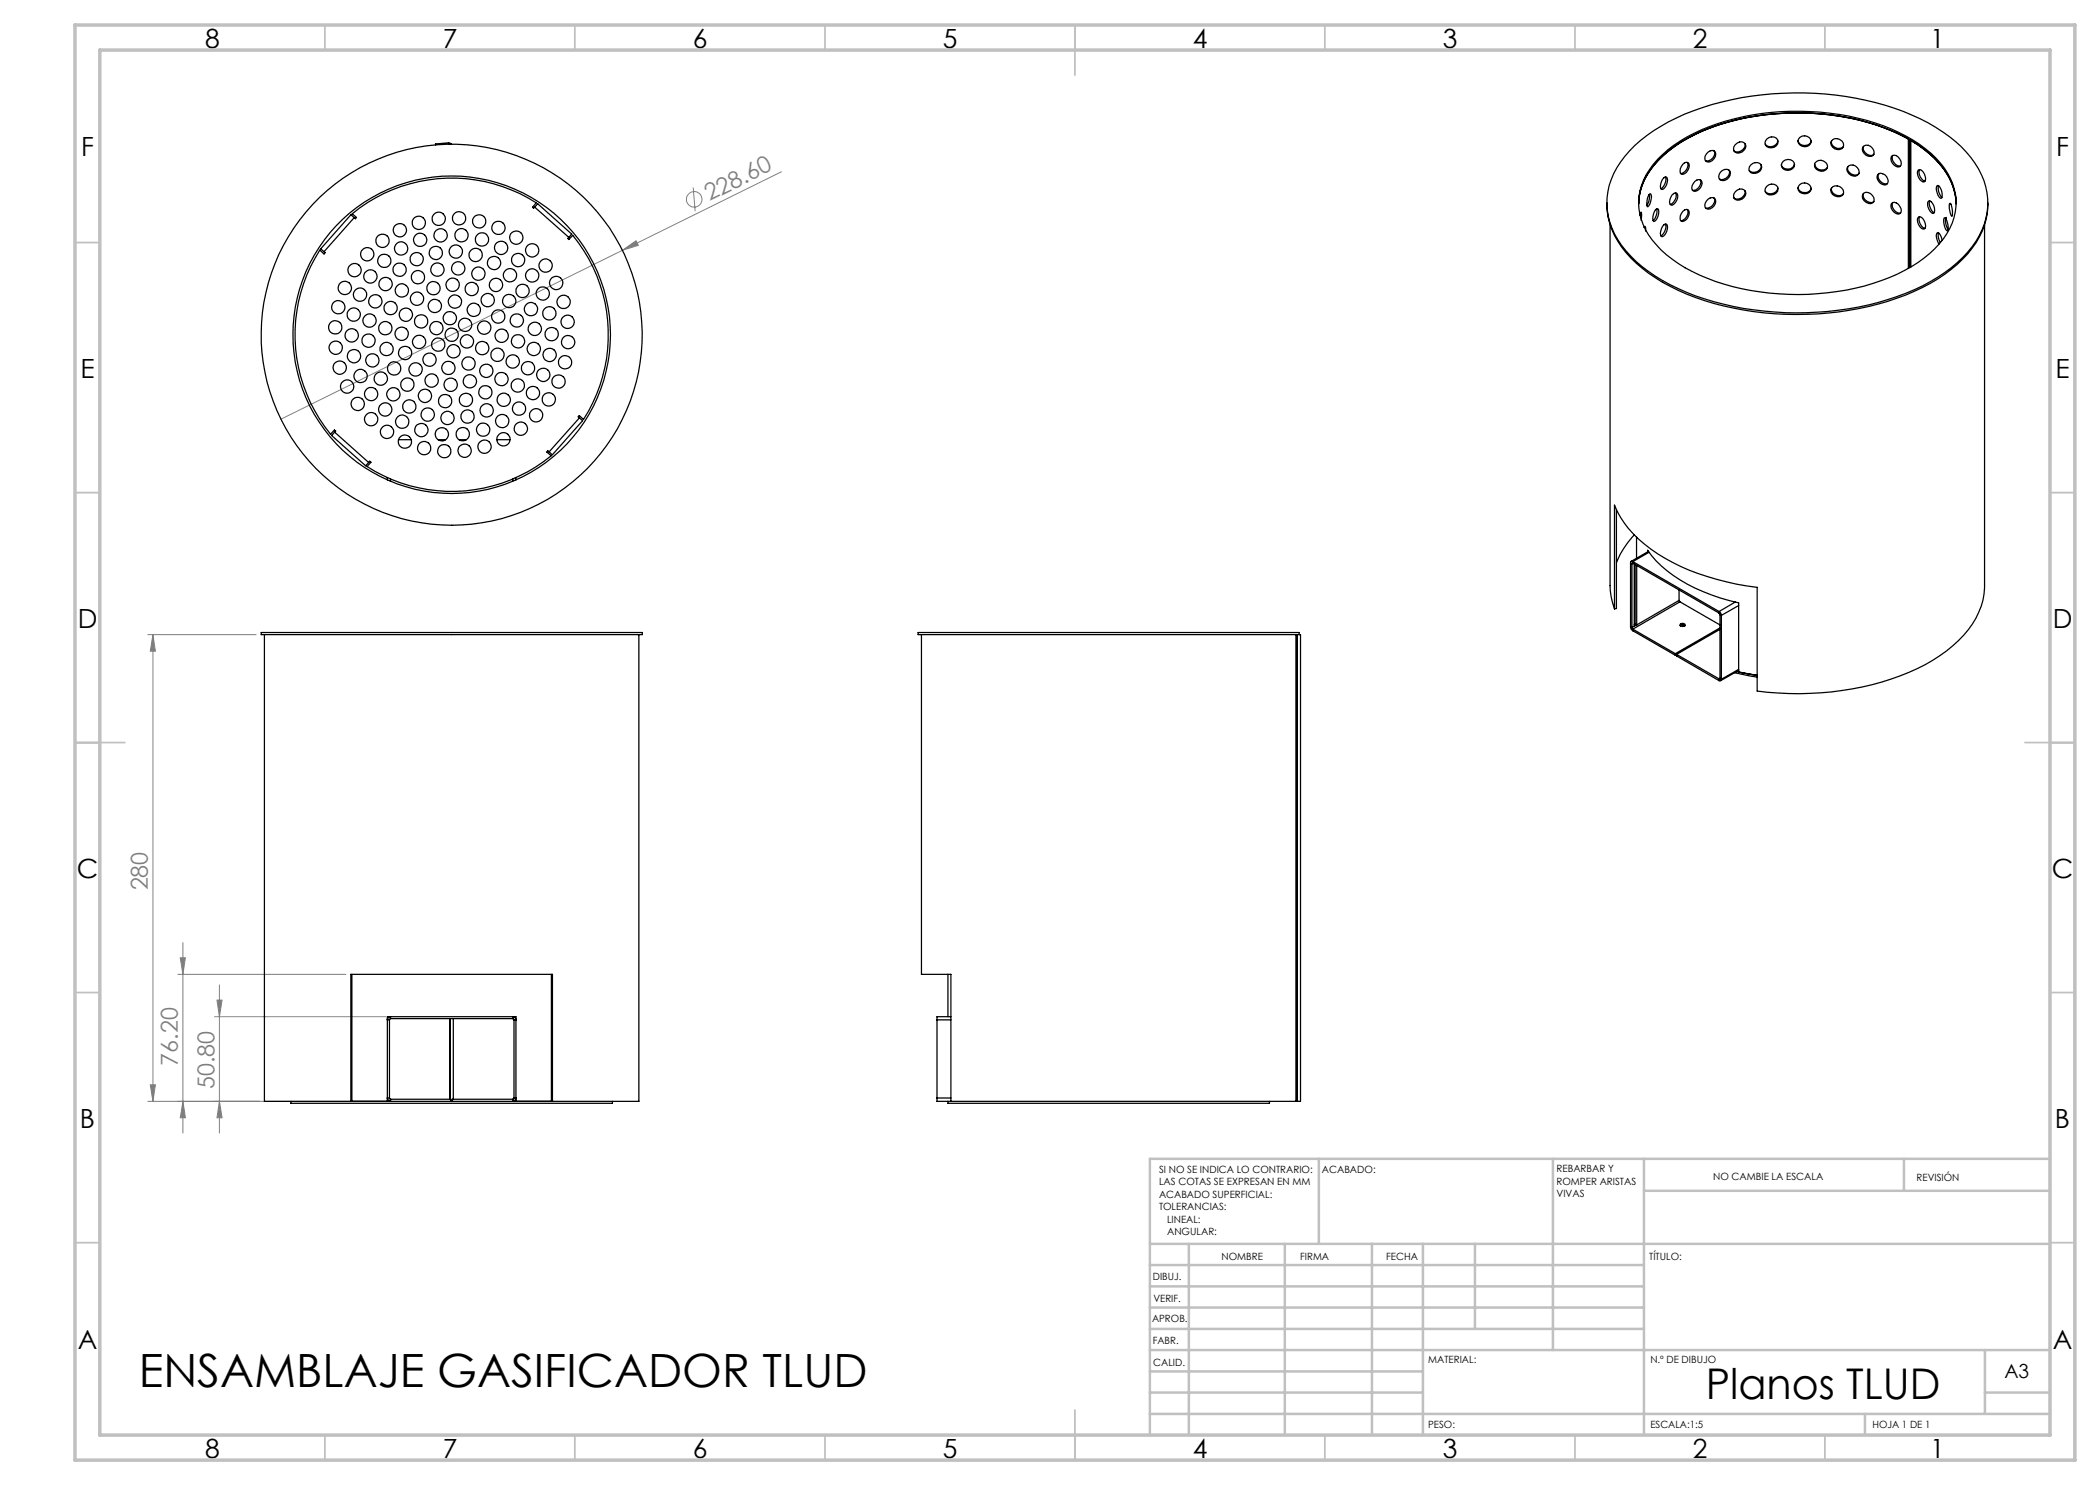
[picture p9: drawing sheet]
<svg xmlns="http://www.w3.org/2000/svg" width="420mm" height="297mm" viewBox="0 0 420 297" stroke-linecap="round" stroke-linejoin="round" font-family="sans-serif">
<g fill="none" stroke="#808080" stroke-width=".2">
<path d="M138.6 37.5l.4 4.8M156.3 34.4l-31.8 15.7M124.5 50.1l2.7-1.9 .5 .9zM124.5 50.1l-68.3 33.8M29.6 126.9h21.6M30.6 126.9v93.4M30.6 126.9l.5 3.3h-1zM35.6 194.9h33.6M36.1 191.6h1l-.5 3.3zM36.6 188.5v38.1M43.9 197v29.6M30.1 217h1l-.5 3.3z"/>
<path d="M42.9 203.3h34.2M43.4 200h1l-.5 3.3zM29.6 220.3h47.5M36.6 220.3l.5 3.3h-1zM43.9 220.3l.5 3.3h-1z"/>
<circle cx="138.8" cy="39.9" r="1.55"/>
</g>
<g fill="none" stroke="#c0c0c0" stroke-width=".35">
<path d="M65 5v5M115 5v5M165 5v5M215 5v10M265 5v5M315 5v5M365 5v5M15 48.5h5M410 48.5h5M15 98.5h5M410 98.5h5M15 148.5h10"/>
<path d="M405 148.5h10M15 198.5h5M410 198.5h5M15 248.5h5M410 248.5h5M65 287v5M115 287v5M165 287v5M215 282v10M265 287v5M315 287v5M365 287v5"/>
</g>
<g fill="none" stroke="#c0c0c0" stroke-width=".5">
<path d="M263.8 231.8v17M310.6 231.8v38.2M328.8 231.8v55.2M328.8 238.2h81.2M380.8 231.8v6.4M410 231.8h-180v55.2M230 248.8h180M230 257.3h98.8M230 253h98.8M237.8 248.8v38.2M257 248.8v38.2M274.4 248.8v38.2"/>
<path d="M284.6 248.8v38.2M295 248.8v17M230 265.8h98.8M230 261.5h98.8M230 278.5h54.6M230 274.3h54.6M230 270h180M397 278.5h13M397 270v12.8M230 282.8h180M373 282.8v4.2"/>
</g>
<path d="M15 5h400v287h-400zM20 10h390v277h-390z" fill="none" stroke="#c0c0c0" stroke-width=".7"/>
<g fill="#808080">
<path d="M124.5 50.1l2.7-1.9 .5 .9z"/>
<path d="M43.9 220.3l.5 3.3h-1zM43.4 200h1l-.5 3.3z"/>
<path d="M30.6 126.9l.5 3.3h-1zM30.1 217h1l-.5 3.3zM36.1 191.6h1l-.5 3.3zM36.6 220.3l.5 3.3h-1z"/>
</g>
<g fill="none" stroke="#000" stroke-width=".25">
<path d="M89.7 28.6l.6 .3M89.7 28.6l-2.6 .2v.2M89.7 28.6v.3M327 29.1a40.9 40.9 0 0 1 19.3-9.1 60.9 60.9 0 0 1 37.8 3.8 26 26 0 0 1 11.6 10 13.6 13.6 0 0 1-1.3 15.6 33.2 33.2 0 0 1-16.9 10.5 62 62 0 0 1-40.1-1.4 29.3 29.3 0 0 1-13.8-10.6 13.7 13.7 0 0 1 1.4-16.6zM329.8 39l.3-.2a2.43 2.43 0 0 1-.6 2.5l-.1-.5 .1-1zM329.9 38.9l-.1 1.3-.4 .9M331.5 31.9a30.7 30.7 0 0 1 15.5-8.2 50.9 50.9 0 0 1 32.8 2.8 20.9 20.9 0 0 1 10.3 9.2 11.6 11.6 0 0 1-2.3 13.1 28.6 28.6 0 0 1-13.2 7.9 51.8 51.8 0 0 1-34.7-1.7 22.2 22.2 0 0 1-10.8-9 11.5 11.5 0 0 1 1.6-13.1zM332.8 35.6l.5-.2a1.96 1.96 0 0 1-.8 2.5h-.2a2.12 2.12 0 0 1 .5-2.3zM333.1 35.4a2.07 2.07 0 0 1-.9 2.3M334.4 39l.6-.4h.3a1.75 1.75 0 0 1-.9 2.5l-.2-.1a1.23 1.23 0 0 1 0-1.5zM335.1 38.6a1.85 1.85 0 0 1-1.1 2.3M336.5 32.9l.4-.3 .7-.1a1.58 1.58 0 0 1-1.1 2.4l-.2-.1a1.41 1.41 0 0 1 .2-1.9z"/>
<path d="M337.4 32.5a1.65 1.65 0 0 1-1.2 2.2M339 36.3a.83 .83 0 0 1 1.3-.1 1.56 1.56 0 0 1-1.6 2 1.04 1.04 0 0 1 0-1.5zM340 35.9a1.57 1.57 0 0 1-1.5 2.2M341.6 39.8a.93 .93 0 0 1 1.5 .1 1.51 1.51 0 0 1-1.8 1.8 1.19 1.19 0 0 1 .3-1.9zM341.6 30.4a.93 .93 0 0 1 1.5 0 1.53 1.53 0 0 1-1.8 1.9 1.19 1.19 0 0 1 .3-1.9zM342.7 30.1a1.43 1.43 0 0 1-1.3 2.1l-.3-.1M342.7 39.5a1.46 1.46 0 0 1-1.3 2.2l-.3-.1M344.1 34.5a1.06 1.06 0 0 1 1-.7 1.06 1.06 0 0 1 1 .8 1.5 1.5 0 0 1-2 1.4 1.09 1.09 0 0 1 0-1.5zM345.8 34.1a1.47 1.47 0 0 1-1.9 1.7M347.1 28.9a1.13 1.13 0 0 1 1.1-.6 1.13 1.13 0 0 1 1 .9 1.44 1.44 0 0 1-.9 1.3 1.44 1.44 0 0 1-1.5-.3v-.9zM347.1 38.3a1.15 1.15 0 0 1 1.1-.5 1.15 1.15 0 0 1 1 .9 1.44 1.44 0 0 1-.9 1.2 1.44 1.44 0 0 1-1.5-.3v-.8zM349 38.1a1.4 1.4 0 0 1-.7 1.5 1.4 1.4 0 0 1-1.6-.1"/>
<path d="M349 28.7a1.42 1.42 0 0 1-.7 1.4 1.42 1.42 0 0 1-1.6 0M350.2 33a1.22 1.22 0 0 1 1.2-.5 1.22 1.22 0 0 1 1 .9 1.43 1.43 0 0 1-1 1.2 1.43 1.43 0 0 1-1.5-.4l-.1-.4zM352.2 32.9a1.39 1.39 0 0 1-.7 1.4 1.39 1.39 0 0 1-1.7-.2M353.4 37.2a1.26 1.26 0 0 1 1.3-.4 1.26 1.26 0 0 1 .9 1 1.35 1.35 0 0 1-1.2 1.2 1.35 1.35 0 0 1-1.4-.9l.1-.5zM353.4 27.8a1.21 1.21 0 0 1 1.5-.4 1.21 1.21 0 0 1 .6 1.4 1.48 1.48 0 0 1-2.4 .2l-.1-.4zM355.6 28.1a1.44 1.44 0 0 1-1.1 1.2 1.44 1.44 0 0 1-1.4-.4M355.6 37.6a1.44 1.44 0 0 1-1.1 1.1 1.44 1.44 0 0 1-1.4-.4M356.7 32.2a1.34 1.34 0 0 1 2.2 .7 1.35 1.35 0 0 1-1.3 1.2 1.35 1.35 0 0 1-1.3-1zM358.9 32.8a1.37 1.37 0 0 1-1.3 1 1.37 1.37 0 0 1-1.3-.9M359.6 37.5a1.38 1.38 0 0 0 1.3 1 1.38 1.38 0 0 0 1.3-.9M359.6 28.1a1.37 1.37 0 0 0 1.3 1 1.37 1.37 0 0 0 1.3-.9M360 27.5a1.3 1.3 0 0 1 1.5-.2 1.3 1.3 0 0 1 .6 1.4 1.4 1.4 0 0 1-1.4 .6 1.4 1.4 0 0 1-1.1-1.1z"/>
<path d="M360 36.9a1.3 1.3 0 0 1 1.5-.2 1.3 1.3 0 0 1 .6 1.4 1.4 1.4 0 0 1-1.4 .6 1.4 1.4 0 0 1-1.1-1zM362.9 32.8a1.45 1.45 0 0 0 1.1 1.2 1.45 1.45 0 0 0 1.5-.5M363.3 32.3a1.35 1.35 0 0 1 1.5 0 1.35 1.35 0 0 1 .6 1.4 1.36 1.36 0 0 1-1.6 .4 1.36 1.36 0 0 1-.8-1.5zM366.3 28.1a1.39 1.39 0 0 0 .8 1.4 1.39 1.39 0 0 0 1.6-.2M366.3 37.5a1.39 1.39 0 0 0 .8 1.4 1.39 1.39 0 0 0 1.6-.2M366.5 37.4a1.41 1.41 0 0 1 1.6 0 1.41 1.41 0 0 1 .6 1.5 1.38 1.38 0 0 1-1.7 .3 1.38 1.38 0 0 1-.7-1.5zM366.5 27.9a1.41 1.41 0 0 1 1.6 .1 1.41 1.41 0 0 1 .6 1.4 1.37 1.37 0 0 1-1.7 .4 1.37 1.37 0 0 1-.7-1.5zM369.6 33.3a1.38 1.38 0 0 0 .6 1.5 1.38 1.38 0 0 0 1.6-.2M369.7 33.2a1.42 1.42 0 0 1 1.6 .1 1.42 1.42 0 0 1 .5 1.5 1.36 1.36 0 0 1-1.7 .2 1.36 1.36 0 0 1-.6-1.5zM372.5 29.5a1.37 1.37 0 0 1 1.7-.2 1.37 1.37 0 0 1 .6 1.6 1.39 1.39 0 0 1-1.7 .1 1.39 1.39 0 0 1-.6-1.5zM372.5 38.9a1.36 1.36 0 0 1 1.5-.3 1.36 1.36 0 0 1 .8 1.3 .92 .92 0 0 1-.6 .8 .92 .92 0 0 1-1-.2 1.28 1.28 0 0 1-.7-1.6zM372.7 38.7a1.44 1.44 0 0 0 .5 1.5 1.44 1.44 0 0 0 1.6 .1"/>
<path d="M372.7 29.3a1.49 1.49 0 0 0 2 1.7l.1-.2M375.7 34.8a1.4 1.4 0 0 1 1.6 .5 1.4 1.4 0 0 1 0 1.6 1.51 1.51 0 0 1-1.8-1.9zM375.8 34.7a1.4 1.4 0 0 0 .1 1.4 1.4 1.4 0 0 0 1.3 .7l.3-.1M378.2 31.4a.99 .99 0 0 1 1.7 .4 .94 .94 0 0 1-.3 1.6 1.71 1.71 0 0 1-1.4-2zM378.6 31.1a1.61 1.61 0 0 0 1.5 2.1M382 28v25.5M383.7 34a1.62 1.62 0 0 1 1.4 2.1l-.2 .3a1.67 1.67 0 0 1-1.2-2.4zM383.9 33.9a1.92 1.92 0 0 0 1.1 2.4M387.5 37.1a1.95 1.95 0 0 1 .9 2.3l-.1 .2a1.9 1.9 0 0 1-1-2.3zM387.7 37.1v.1a2.74 2.74 0 0 0 .7 2.3M64.8 50.3l.2 .2-.2 .3-.8-.8a31.4 31.4 0 0 0 2.1 36.9l.8-.9 .2 .2-.2 .2M70.8 43.5l-.6-.6-6.1 6.9 .7 .5"/>
<path d="M70.8 43.5l-6 6.8M106.9 41.4l-.2 .3-.2-.3 .7-.8a31.3 31.3 0 0 0-36.8 2.2l.9 .7-.2 .2-.3-.2M106.9 41.4l.6-.7 6.8 6.1-.5 .7M106.9 41.4l6.9 6.1M113.8 47.5l-.2 .2 .2 .2 .7-.8a31.4 31.4 0 0 1 2.2 36.8l-.8-.8-.3 .3 .3 .2M321.4 40.6a15.7 15.7 0 0 0 5.8 12 42.2 42.2 0 0 0 21.6 9.4 60.3 60.3 0 0 0 35.7-4.5 25.4 25.4 0 0 0 11.4-10.1 14.1 14.1 0 0 0 1.7-6.8M322 45v72.1a13.7 13.7 0 0 0 .9 4.7M328 43.1l.3-.7-.1 1.7M328.8 45.5l.2-.2 .1 .9M331.1 41.9l.3-.2 .2 .1a1.99 1.99 0 0 1-.9 2.5 2.37 2.37 0 0 1 .4-2.4zM331.3 41.8l.1 .1a2.71 2.71 0 0 1-.8 2.2M332.8 45l.5-.2a2.01 2.01 0 0 1-.8 2.5h-.2a2.12 2.12 0 0 1 .5-2.3z"/>
<path d="M333.1 44.8a2.1 2.1 0 0 1-.9 2.4M336.5 42.3l.8-.4h.3a1.52 1.52 0 0 1-1.3 2.3 1.41 1.41 0 0 1 .2-1.9zM337.4 41.9a1.65 1.65 0 0 1-1.2 2.2M378.5 40.5a1.54 1.54 0 0 1 1.7 2 .83 .83 0 0 1-1.4 0 1.33 1.33 0 0 1-.3-2zM378.6 40.5a1.57 1.57 0 0 0 1.5 2.1M382.2 53.4v-25.3a19.2 19.2 0 0 1 8.2 8.7 10.6 10.6 0 0 1 .8 3.9 13.6 13.6 0 0 0-5-9.7 37 37 0 0 0-18.4-7.8 50.8 50.8 0 0 0-29 3.8 20.8 20.8 0 0 0-10.1 9.3 10.5 10.5 0 0 0-1 4.4 12.7 12.7 0 0 1 4.2-8.9 34.1 34.1 0 0 1 17.6-8.3 50.7 50.7 0 0 1 30.8 3.6l1.4 .7v25.9M383.7 43.4a1.63 1.63 0 0 1 1.4 2.2l-.2 .2a1.65 1.65 0 0 1-1.2-2.4zM383.9 43.4a1.92 1.92 0 0 0 1.1 2.3M385.7 40.2a1.02 1.02 0 0 1 1.1 .9 1.62 1.62 0 0 1 0 1.5 1.07 1.07 0 0 1-1.1-.9 1.39 1.39 0 0 1 0-1.5zM386 40.2a2.07 2.07 0 0 0 .8 2.3M387.7 46.6a2.69 2.69 0 0 0 .4 1.9M388.4 48.1v-.1a2.17 2.17 0 0 0-.8-1.5l-.1 .1a2.23 2.23 0 0 0 .3 2.2"/>
<path d="M388.9 43.6a2.25 2.25 0 0 1 .7 2.3l-.1 .2a2.25 2.25 0 0 1-.7-2.3zM389.3 43.5h-.1a2.81 2.81 0 0 0 .4 2.4M390 40.7l.2 .1 .2 .9v1.5a3.3 3.3 0 0 1-.4-2.5zM396.9 45v72.1a15.9 15.9 0 0 1-6.3 12 42.4 42.4 0 0 1-20.2 8.7 64.1 64.1 0 0 1-19 .4v-20.7a46.1 46.1 0 0 1-21.2-7.7 20 20 0 0 1-7.3-8.8v20.8M66.9 86.4l-.6 .7 6.8 6.1 .6-.7M66.9 86.4l6.8 6.1M77.5 95.5v.5M78.1 95.8v.5M79.7 87.9h2.6M87.6 87.9h1.5M91.8 87.9h1.5M99.4 87.9h2.6"/>
<path d="M102.6 95.8v.5M103.2 95.5v.5M109.8 90.4l-.2-.2-.2 .2 .8 .8a31.3 31.3 0 0 1-36.8 2.1l.8-.8-.3-.3-.2 .3M115.9 83.6l.6 .5-6 6.8-.7-.5M115.9 83.6l-6.1 6.8M323.3 101.9v19.8l-.4 .1M326.1 112.6l.3 .1M326.1 112.6v12.7M326.4 112.7v12.8M326.6 112.3a.28 .28 0 0 0-.4 0 .28 .28 0 0 0-.1 .3M326.6 112.6l-.2 .1M326.6 112.6l17.2 10"/>
<path d="M326.6 112.3v.3M326.6 112.3l17.2 10M326.8 107a17.6 17.6 0 0 0-3.5 5.5M326.8 112.8v12.4M327 112.9v11.9M327.3 107.5v4.2M327.3 113.1v11.9M329.5 110.4v-.3a26 26 0 0 0 12.8 8.9l5.4 1.6v13.8l3.7 .7-4.1-.8M329.7 110.3l-3.5 2M329.8 110.5l-3.2 1.8M335.8 118v2.1M52.2 126.5h76.2v.4h-76.2z"/>
<path d="M52.9 126.9v93.4h17.3M127.8 126.9v93.4h-17.3M183.6 126.5h76.2v.4h-76.2zM184.3 126.9v68h5.9v25.4M259.2 126.9v93.4M259.4 126.9v93.4M259.8 126.9h.3v93.4h-.7M326.1 125.3l.1 .5 .4 .3M326.1 125.3l.3 .2M326.4 125.5l.2 .3M326.6 125.8v.3M326.6 125.8l8.5 4.9"/>
<path d="M326.6 126.1l8.5 5M326.8 125.2l-.4 .3M327 124.8l.3 .2M327 124.8l-.2 .1M327.3 125l-.5 .2M335.1 130.7v.4M335.3 130.9l8.5 4.9M335.3 130.9v.3l8.5 4.9M335.3 130.9l-.2 .2M335.8 120.1l.2 .3M335.8 120.1l-8.5 4.9M336 120.4l-9.4 5.4"/>
<path d="M336 120.4l8 4.6M336.1 125.2l.2-.2 .7 .2-.3-.2zM336.1 124.8l.4-.1 .5 .2a.5 .5 0 0 1-.5 .4 .5 .5 0 0 1-.5-.4zM343.8 122.6l.2 .3M343.8 122.3l.3 .3 .2 .5M343.8 122.3v.3M343.8 135.8v.3M344 135.7v.1h-.2M344 122.9l.3 .2M344 135.7l.3 .2M344 122.9v12.8M344 125.9l-8.7 5"/>
<path d="M344 125.6l-8.9 5.1M344 135.7l-.2 .1M344.3 135.9a.3 .3 0 0 1-.2 .2 .3 .3 0 0 1-.3 0M344.3 123.1v12.8M346.9 134.5l4.5 .9M347.1 120.4l-3.3 1.9M347.7 134.1l-3.6 2M347.7 121.1l-3.4 2M347.7 133.9l-3.4 2M70.4 194.9v25.4M110.3 194.9v25.4M189.6 194.9v8.4"/>
<path d="M77.6 203.3v.2M77.9 219.6l.2 .2M77.9 219.6h-.4a.66 .66 0 0 0 .6 .7M77.9 204v15.6M78.1 203.7v-.4a.6 .6 0 0 0-.6 .7h.4M78.1 203.7l-.2 .3M78.1 219.8v.5M78.1 203.7h24.5M78.1 219.8h12.1v.5M90 203.7v16.1M90.7 203.7v16.1M102.6 203.7v-.4a.6 .6 0 0 1 .6 .7h-.4"/>
<path d="M102.6 203.7l.2 .3M102.6 219.8v.5M102.6 219.8h-12.1v.5M102.8 219.6l-.2 .2M102.8 219.6h.4a.66 .66 0 0 1-.6 .7M102.8 204v15.6M103 203.3v.2M187.4 219.6v.7h2.8M187.4 204h2.8M187.4 219.6h2.8M187.4 204v15.6M190.2 203.3h-2.8v.7"/>
<path d="M58.2 220.3v.4h64.3v-.4M70.2 220.3v-25.4h40.3v25.4M70.2 220.3h.2M70.4 220.3h7.1v-17h25.7v17h7.1M70.4 220.3h7.7M77.6 220v.3M78.1 220.3h24.5M102.6 220.3h7.7M103 220v.3M110.3 220.3h.2M189.6 220.3v.4h64.3v-.4M190.2 220.3h69"/>
<path d="M259.2 220.3h.2M259.4 220.3h.1"/>
<circle cx="69" cy="57.6" r="1.33"/>
<circle cx="70.9" cy="54" r="1.34"/>
<circle cx="72" cy="58.9" r="1.34"/>
<circle cx="73.5" cy="50.8" r="1.34"/>
<circle cx="74.1" cy="55.3" r="1.34"/>
<circle cx="76.5" cy="48.2" r="1.34"/>
<circle cx="76.9" cy="52.2" r="1.32"/>
<circle cx="77.1" cy="56.8" r="1.34"/>
<circle cx="79.9" cy="53.9" r="1.34"/>
<circle cx="80" cy="46.1" r="1.34"/>
<circle cx="80.2" cy="49.7" r="1.32"/>
<circle cx="80.4" cy="58.1" r="1.32"/>
<circle cx="83.3" cy="51.8" r="1.34"/>
<circle cx="83.4" cy="59.7" r="1.34"/>
<circle cx="83.6" cy="55.4" r="1.33"/>
<circle cx="83.8" cy="44.6" r="1.34"/>
<circle cx="84" cy="48" r="1.32"/>
<circle cx="86.7" cy="57.6" r="1.32"/>
<circle cx="87.2" cy="50.6" r="1.34"/>
<circle cx="87.5" cy="53.9" r="1.33"/>
<circle cx="87.7" cy="43.8" r="1.34"/>
<circle cx="88.1" cy="47.1" r="1.34"/>
<circle cx="90.5" cy="57" r="1.34"/>
<circle cx="91.2" cy="50.3" r="1.34"/>
<circle cx="91.6" cy="53.7" r="1.32"/>
<circle cx="91.8" cy="43.7" r="1.33"/>
<circle cx="92.3" cy="47" r="1.33"/>
<circle cx="94.3" cy="57.8" r="1.34"/>
<circle cx="95.1" cy="51" r="1.34"/>
<circle cx="95.7" cy="54.7" r="1.33"/>
<circle cx="95.8" cy="44.3" r="1.34"/>
<circle cx="96.4" cy="47.9" r="1.34"/>
<circle cx="98.8" cy="52.6" r="1.34"/>
<circle cx="99.2" cy="57" r="1.34"/>
<circle cx="99.7" cy="45.6" r="1.32"/>
<circle cx="100.2" cy="49.6" r="1.34"/>
<circle cx="102" cy="55" r="1.34"/>
<circle cx="103.3" cy="47.5" r="1.34"/>
<circle cx="103.6" cy="52" r="1.34"/>
<circle cx="104.5" cy="58.2" r="1.34"/>
<circle cx="106.4" cy="55.1" r="1.32"/>
<circle cx="106.4" cy="50.1" r="1.34"/>
<circle cx="108.6" cy="58.7" r="1.34"/>
<circle cx="109.1" cy="53.1" r="1.32"/>
<circle cx="111.2" cy="56.6" r="1.34"/>
<circle cx="67" cy="65.5" r="1.33"/>
<circle cx="67.1" cy="69.5" r="1.34"/>
<circle cx="67.7" cy="61.4" r="1.32"/>
<circle cx="67.9" cy="73.5" r="1.34"/>
<circle cx="69.4" cy="77.3" r="1.33"/>
<circle cx="70.3" cy="67.1" r="1.34"/>
<circle cx="70.7" cy="62.9" r="1.34"/>
<circle cx="70.8" cy="71.2" r="1.34"/>
<circle cx="72.1" cy="75.2" r="1.32"/>
<circle cx="73.7" cy="68.1" r="1.34"/>
<circle cx="73.9" cy="64.1" r="1.34"/>
<circle cx="74.2" cy="78.8" r="1.34"/>
<circle cx="74.5" cy="72.1" r="1.34"/>
<circle cx="75.1" cy="60.3" r="1.34"/>
<circle cx="76.2" cy="75.7" r="1.34"/>
<circle cx="77.1" cy="65.6" r="1.33"/>
<circle cx="77.3" cy="69.8" r="1.33"/>
<circle cx="78.1" cy="61.6" r="1.34"/>
<circle cx="78.7" cy="78.9" r="1.34"/>
<circle cx="78.8" cy="73.7" r="1.33"/>
<circle cx="80.3" cy="66.8" r="1.34"/>
<circle cx="81" cy="70.6" r="1.34"/>
<circle cx="81.2" cy="62.9" r="1.34"/>
<circle cx="81.5" cy="76.9" r="1.34"/>
<circle cx="83.1" cy="73.9" r="1.34"/>
<circle cx="83.8" cy="68.4" r="1.34"/>
<circle cx="84.2" cy="64.3" r="1.34"/>
<circle cx="85" cy="79.2" r="1.34"/>
<circle cx="85.9" cy="71.9" r="1.34"/>
<circle cx="86.3" cy="76.1" r="1.34"/>
<circle cx="87" cy="61.2" r="1.32"/>
<circle cx="87.3" cy="65.6" r="1.34"/>
<circle cx="87.6" cy="68.9" r="1.33"/>
<circle cx="89.7" cy="73.6" r="1.32"/>
<circle cx="90" cy="63.6" r="1.32"/>
<circle cx="90.1" cy="77" r="1.34"/>
<circle cx="90.3" cy="67" r="31.8"/>
<circle cx="90.3" cy="67" r="38.1"/>
<circle cx="90.3" cy="66.9" r="1.32"/>
<circle cx="90.7" cy="70.3" r="1.32"/>
<circle cx="91" cy="60.3" r="1.32"/>
<circle cx="93" cy="65" r="1.32"/>
<circle cx="93.2" cy="80" r="1.34"/>
<circle cx="93.4" cy="68.3" r="1.32"/>
<circle cx="93.7" cy="72.7" r="1.32"/>
<circle cx="94" cy="76.3" r="1.32"/>
<circle cx="94.8" cy="62" r="1.33"/>
<circle cx="96.5" cy="69.6" r="1.33"/>
<circle cx="96.8" cy="65.5" r="1.34"/>
<circle cx="97.1" cy="78.5" r="1.34"/>
<circle cx="97.3" cy="74.2" r="1.34"/>
<circle cx="97.5" cy="60" r="1.34"/>
<circle cx="99.5" cy="71" r="1.34"/>
<circle cx="99.6" cy="63.3" r="1.34"/>
<circle cx="100.3" cy="75.8" r="1.34"/>
<circle cx="100.3" cy="67.1" r="1.34"/>
<circle cx="100.7" cy="80" r="1.32"/>
<circle cx="101.8" cy="60.2" r="1.32"/>
<circle cx="102.6" cy="72.3" r="1.34"/>
<circle cx="103.4" cy="64.1" r="1.32"/>
<circle cx="103.6" cy="77.1" r="1.34"/>
<circle cx="103.6" cy="68.3" r="1.34"/>
<circle cx="105.6" cy="73.6" r="1.34"/>
<circle cx="106.2" cy="61.8" r="1.33"/>
<circle cx="106.6" cy="78.6" r="1.34"/>
<circle cx="106.8" cy="69.8" r="1.34"/>
<circle cx="107" cy="65.8" r="1.34"/>
<circle cx="108.7" cy="75" r="1.34"/>
<circle cx="109.8" cy="79.9" r="1.34"/>
<circle cx="109.9" cy="62.7" r="1.34"/>
<circle cx="109.9" cy="71" r="1.34"/>
<circle cx="110.3" cy="66.8" r="1.34"/>
<circle cx="111.7" cy="76.3" r="1.34"/>
<circle cx="112.7" cy="60.4" r="1.33"/>
<circle cx="113" cy="72.4" r="1.33"/>
<circle cx="113.5" cy="64.4" r="1.33"/>
<circle cx="113.6" cy="68.4" r="1.32"/>
<circle cx="71.5" cy="80.8" r="1.34"/>
<circle cx="74.2" cy="83.8" r="1.34"/>
<circle cx="77.1" cy="81.9" r="1.33"/>
<circle cx="77.4" cy="86.4" r="1.34"/>
<circle cx="80.4" cy="84.3" r="1.33"/>
<circle cx="81" cy="88.3" r="1.33"/>
<circle cx="81.9" cy="81.3" r="1.34"/>
<circle cx="84.3" cy="86" r="1.34"/>
<circle cx="84.9" cy="89.6" r="1.33"/>
<circle cx="85.6" cy="82.9" r="1.34"/>
<circle cx="88.4" cy="86.9" r="1.34"/>
<circle cx="88.9" cy="90.2" r="1.32"/>
<circle cx="89" cy="80.2" r="1.34"/>
<circle cx="89.5" cy="83.6" r="1.32"/>
<circle cx="92.5" cy="86.8" r="1.34"/>
<circle cx="92.9" cy="90.1" r="1.34"/>
<circle cx="93.5" cy="83.3" r="1.34"/>
<circle cx="96.6" cy="85.9" r="1.32"/>
<circle cx="96.9" cy="89.3" r="1.34"/>
<circle cx="97.3" cy="82.1" r="1.33"/>
<circle cx="100.4" cy="84.2" r="1.34"/>
<circle cx="100.7" cy="87.9" r="1.34"/>
<circle cx="103.8" cy="81.7" r="1.32"/>
<circle cx="104.2" cy="85.7" r="1.34"/>
<circle cx="107.2" cy="83.1" r="1.34"/>
</g>
<text font-size="9.2" x="27.8" y="277.4">ENSAMBLAJE GASIFICADOR TLUD</text>
<text font-size="8.5" x="341.2" y="279.7">Planos TLUD</text>
<g font-size="5.3">
<text x="41" y="9.5">8</text>
<text x="88.5" y="9.5">7</text>
<text x="138.5" y="9.5">6</text>
<text x="188.5" y="9.5">5</text>
<text x="238.5" y="9.5">4</text>
<text x="288.5" y="9.5">3</text>
<text x="338.5" y="9.5">2</text>
<text x="386" y="9.5">1</text>
<text x="16.2" y="31.2">F</text>
<text x="411.2" y="31.2">F</text>
<text x="16.1" y="75.5">E</text>
<text x="411.1" y="75.5">E</text>
<text x="15.5" y="125.5">D</text>
<text x="410.5" y="125.5">D</text>
<text x="15.4" y="175.5">C</text>
<text x="410.4" y="175.5">C</text>
<text x="16" y="225.5">B</text>
<text x="411" y="225.5">B</text>
<text x="15.5" y="269.7">A</text>
<text x="410.5" y="269.7">A</text>
<text x="41" y="291.5">8</text>
<text x="88.5" y="291.5">7</text>
<text x="138.5" y="291.5">6</text>
<text x="188.5" y="291.5">5</text>
<text x="238.5" y="291.5">4</text>
<text x="288.5" y="291.5">3</text>
<text x="338.5" y="291.5">2</text>
<text x="386" y="291.5">1</text>
</g>
<g font-size="4.7" fill="#808080">
<text x="141.9" y="40.3" transform="rotate(-26 141.9 40.3)">228.60</text>
<text x="29.6" y="178.1" transform="rotate(-90 29.6 178.1)">280</text>
<text x="35.6" y="213.1" transform="rotate(-90 35.6 213.1)">76.20</text>
<text x="42.9" y="217.8" transform="rotate(-90 42.9 217.8)">50.80</text>
</g>
<text font-size="3.9" x="400.9" y="275.5">A3</text>
<g font-size="2">
<text x="231.8" y="234.6">SI NO SE INDICA LO CONTRARIO:</text>
<text x="231.8" y="237.1">LAS COTAS SE EXPRESAN EN MM</text>
<text x="231.8" y="239.6">ACABADO SUPERFICIAL:</text>
<text x="264.4" y="234.6">ACABADO:</text>
<text x="311.3" y="234.5">REBARBAR Y</text>
<text x="311.3" y="237">ROMPER ARISTAS</text>
<text x="311.3" y="239.5">VIVAS</text>
<text x="342.6" y="236">NO CAMBIE LA ESCALA</text>
<text x="383.3" y="236.2">REVISIÓN</text>
<text x="231.8" y="242.1">TOLERANCIAS:</text>
<text x="233.4" y="244.6">LINEAL:</text>
<text x="233.4" y="247.1">ANGULAR:</text>
<text x="244.3" y="252">NOMBRE</text>
<text x="260" y="251.9">FIRMA</text>
<text x="277.2" y="251.9">FECHA</text>
<text x="329.9" y="251.9">TÍTULO:</text>
<text x="230.6" y="256.1">DIBUJ.</text>
<text x="230.7" y="260.3">VERIF.</text>
<text x="230.4" y="264.4">APROB.</text>
<text x="230.5" y="268.8">FABR.</text>
<text x="230.7" y="273.1">CALID.</text>
<text x="285.6" y="272.5">MATERIAL:</text>
<text x="330.1" y="272.5">N.º DE DIBUJO</text>
<text x="285.6" y="285.5">PESO:</text>
<text x="330.1" y="285.6">ESCALA:1:5</text>
<text x="374.5" y="285.6">HOJA 1 DE 1</text>
</g>
</svg>
